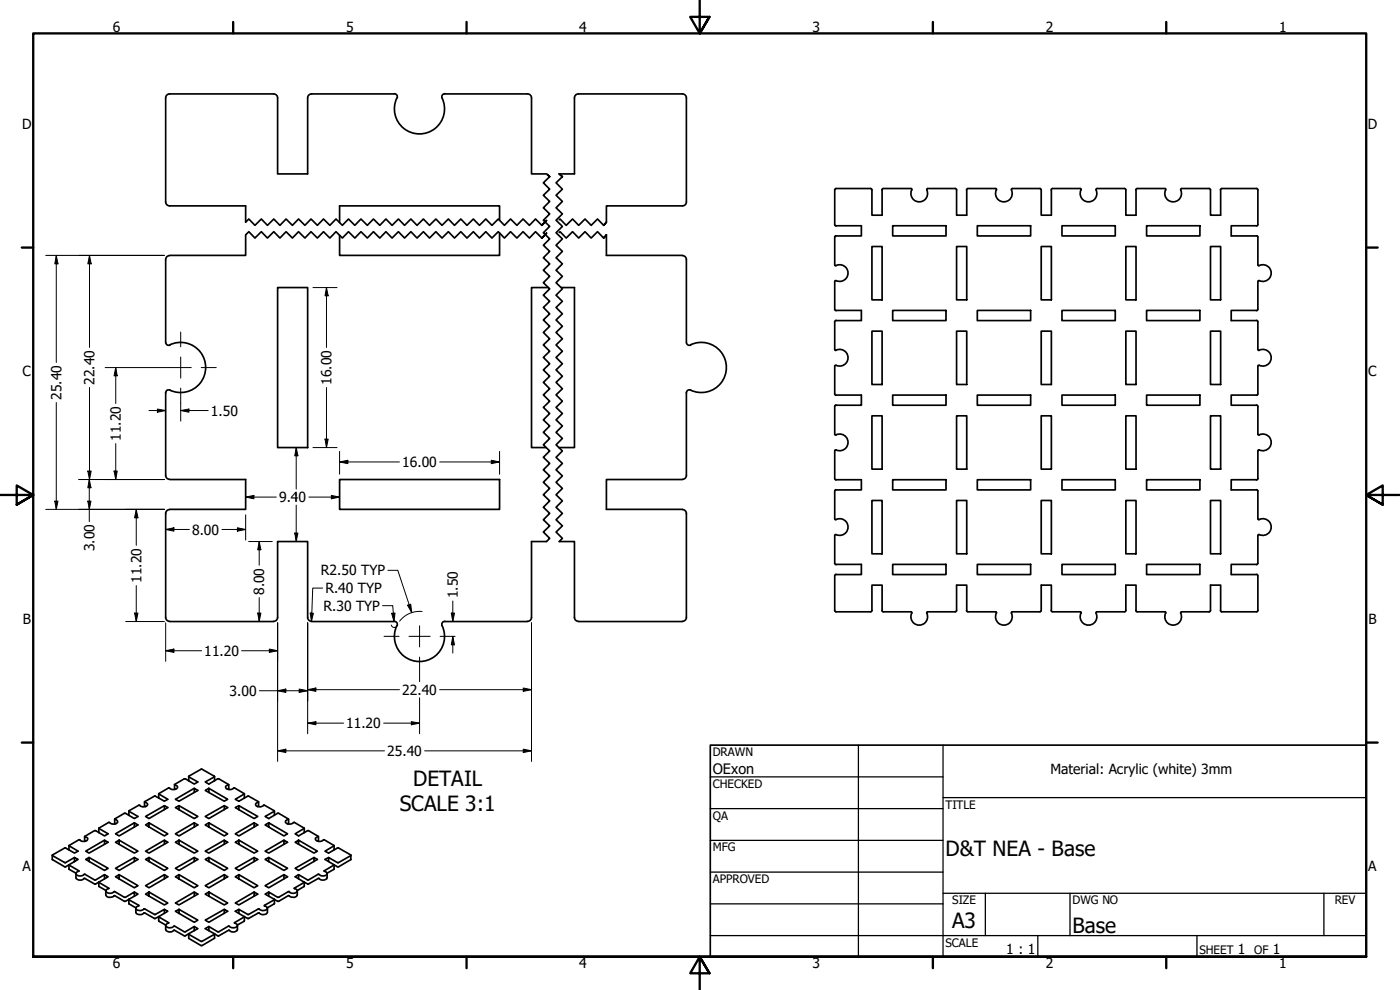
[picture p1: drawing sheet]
<svg xmlns="http://www.w3.org/2000/svg" width="420mm" height="297mm" viewBox="0 0 420 297" stroke-linecap="round" stroke-linejoin="round" font-family="sans-serif">
<!-- layer: Visible (ANSI) -->
<g fill="none" stroke="#000" stroke-width=".51">
<path d="M49.7 29.4v31.2M50.9 28.2l-.7 .2-.5 1M50.9 28.2h31.2M82.1 28.2l.7 .2 .5 1M83.3 29.4v22.8h9v-22.8M93.5 28.2l-.7 .2-.5 1M93.5 28.2h24.8M118.3 28.1l.8 .4 .1 .9M119.1 29.4a7.5 7.5 0 0 0 6.8 10.8 7.5 7.5 0 0 0 6.8-10.8M133.5 28.2h24.8l.7 .2 .5 1M133.5 28.1l-.8 .4v.9M159.5 29.4v22.8h4.5"/>
<path d="M172.4 29.4v22.8h-4.6M173.6 28.2l-.7 .2-.5 1M173.6 28.2h31.2M204.8 28.2l.7 .2 .5 1M206 29.4v31.2M261.3 56.6h-10.4l-.3 .2-.1 10.6 .4 .4M265.1 56.6l-.4 .2v7.8h-3v-7.7l-.4-.3M265.1 56.6l8.5 .1a2.56 2.56 0 0 0 2.2 3.9 2.56 2.56 0 0 0 2.3-3.8l.3-.2h8.5l.2 .4v7.6h3v-7.7M299.1 57l-.3-.4h-8.3l-.4 .4M303.8 56.6l-.2 .1a2.56 2.56 0 0 1-1.8 3.8 2.56 2.56 0 0 1-3-3l.2-.5M303.8 56.6h8.3M312.1 56.6l.4 .3v7.7h3v-7.7"/>
<path d="M315.9 56.6l-.4 .4M315.9 56.6l8.5 .1a2.56 2.56 0 0 0 2.2 3.9 2.56 2.56 0 0 0 2.3-3.8l.3-.2h8.5l.2 .4v7.6h3v-7.7M349.6 56.6h-8.3l-.4 .4M349.6 56.6l.3 .4M354.6 56.6l-.2 .1a2.56 2.56 0 0 1-1.8 3.8 2.56 2.56 0 0 1-3-3l.2-.5M354.6 56.6h8.3M362.9 56.6l.4 .3v7.7h3v-7.7M366.7 56.6l-.4 .4M366.7 56.6h10.4l.4 .2v10.6l-.4 .4M49.7 77.8v24.9M49.7 60.6l.5 .9 .7 .3M50.9 76.7l-.7 .2-.5 1"/>
<path d="M50.9 61.8h22.8v4.9M73.7 70.5v6.1h-22.8M149.9 69.9v6.7h-48v-6M149.9 66.1v-4.3h-48v5M182 70.5v6.1h22.8M204.8 61.8h-22.8v4.9M204.8 76.7l1 .5 .2 .7M206 60.6l-.2 .7-1 .5M206 77.8v24.9M250.5 71.2l.1 8.5a2.6 2.6 0 0 1 3.9 2.3 2.6 2.6 0 0 1-3.9 2.2l-.1 8.6M250.9 67.7h7.6v3.1h-7.8l-.2 .3M261.7 74h3v16h-3z"/>
<path d="M267.9 67.7h16v3.1h-16zM287.1 74h3v16h-3zM293.3 67.7h16v3.1h-16zM312.5 74h3v16h-3zM318.7 67.7h16v3.1h-16zM337.9 74h3v16h-3zM344.1 67.7h16v3.1h-16zM363.3 74h3v16h-3zM377.1 67.7h-7.6v3.1h7.8l.2 .3M377.5 71.2l.1 8.5a2.56 2.56 0 0 1 3.9 2.1 2.56 2.56 0 0 1-3.7 2.4l-.3 .3v8.3M83.3 86.3h9v48h-9zM164.6 86.3h-5.1v48h4.4"/>
<path d="M168.4 86.3h4v48h-4.7M250.5 92.8l.4 .4M250.9 93.1h7.6v3.1h-7.6M250.9 96.1l-.4 .4v8.3M261.7 99.4h3v16h-3zM267.9 93.1h16v3.1h-16zM287.1 99.4h3v16h-3zM293.3 93.1h16v3.1h-16zM312.5 99.4h3v16h-3zM318.7 93.1h16v3.1h-16zM337.9 99.4h3v16h-3zM344.1 93.1h16v3.1h-16z"/>
<path d="M363.3 99.4h3v16h-3zM377.1 96.1l.4 .4v8.3M377.1 93.1h-7.6v3.1h7.6M377.5 92.8l-.4 .4M49.7 102.7l.4 .8h.9M51 103.5a7.5 7.5 0 0 1 10.7 6.8 7.5 7.5 0 0 1-10.7 6.8M51 117l-.9 .1-.4 .8v24.8M206 102.7l.4 .8h.9M207.2 103.5a7.5 7.5 0 0 1 10.8 6.8 7.5 7.5 0 0 1-10.8 6.8M207.3 117l-.9 .1-.4 .8v24.8M250.5 104.9l.4 .2M250.5 109.9v8.3l.4 .4"/>
<path d="M250.9 118.5h7.6v3.1h-7.6M250.9 105.1a2.53 2.53 0 0 1 3.6 2.3 2.53 2.53 0 0 1-3.7 2.2l-.3 .3M267.9 118.5h16v3.1h-16zM293.3 118.5h16v3.1h-16zM318.7 118.5h16v3.1h-16zM344.1 118.5h16v3.1h-16zM377.1 118.5h-7.6v3.1h7.6M377.5 104.9l.4 .2M377.5 109.9v8.3l-.4 .4M377.9 105.1a2.53 2.53 0 0 1 3.6 2.3 2.53 2.53 0 0 1-3.7 2.2l-.3 .3M250.5 122v8.3l.4 .2M250.9 135l-.4 .3v8.3"/>
<path d="M250.9 121.5l-.4 .4M250.9 130.5a2.51 2.51 0 0 1 3.6 2.2 2.51 2.51 0 0 1-3.6 2.3M261.7 124.8h3v16h-3zM287.1 124.8h3v16h-3zM312.5 124.8h3v16h-3zM337.9 124.8h3v16h-3zM363.3 124.8h3v16h-3zM377.1 121.5l.4 .4M377.5 122v8.3l.4 .2M377.9 135l-.4 .3v8.3M377.9 130.5a2.51 2.51 0 0 1 3.6 2.2 2.51 2.51 0 0 1-3.6 2.3M49.7 142.6l.2 .7 1 .5"/>
<path d="M50.9 152.9l-.7 .2-.5 .9v31.2l.5 1 .7 .2M50.9 143.9h22.8v8.9h-22.8M101.9 143.9h48v8.9h-48zM204.8 143.9h-22.8v8.9h22.8M204.8 152.9l1 .5 .2 .7v31.2l-.5 .9-.7 .2M206 142.6l-.2 .7-1 .5M250.5 155.7l.4 .2M250.5 143.6l.4 .4M250.9 143.9h7.6v3.1h-7.6M250.9 146.9l-.4 .4v8.3M250.9 155.9a2.53 2.53 0 0 1 3.6 2.3 2.53 2.53 0 0 1-3.7 2.2l-.3 .3M261.7 150.2h3v16h-3z"/>
<path d="M267.9 143.9h16v3.1h-16zM287.1 150.2h3v16h-3zM293.3 143.9h16v3.1h-16zM312.5 150.2h3v16h-3zM318.7 143.9h16v3.1h-16zM337.9 150.2h3v16h-3zM344.1 143.9h16v3.1h-16zM363.3 150.2h3v16h-3zM377.1 146.9l.4 .4v8.3M377.1 143.9h-7.6v3.1h7.6M377.5 155.7l.4 .2M377.5 143.6l-.4 .4"/>
<path d="M377.9 155.9a2.53 2.53 0 0 1 3.6 2.3 2.53 2.53 0 0 1-3.7 2.2l-.3 .3M164 162.5h-4.5v22.7l-.2 .7-1 .5M167.8 162.5h4.6v22.8l.5 .9 .7 .2M250.5 160.7v8.3l.4 .4M250.5 172.8v10.4M250.9 169.3h7.6v3.1h-7.6M250.9 172.3l-.4 .4M267.9 169.3h16v3.1h-16zM293.3 169.3h16v3.1h-16zM318.7 169.3h16v3.1h-16zM344.1 169.3h16v3.1h-16zM377.1 172.3l.4 .4"/>
<path d="M377.1 169.3h-7.6v3.1h7.6M377.5 160.7v8.3l-.4 .4M377.5 172.8v10.4M50.9 186.5h31.2M82.1 186.4l.7-.2 .5-.9v-22.8h9v22.8l.5 .9 .7 .2M93.5 186.5h24.8M118.3 186.4l.8 .5 .1 .8M119.1 187.7a7.5 7.5 0 0 0 6.8 10.8 7.5 7.5 0 0 0 6.8-10.8M133.5 186.5h24.8M133.5 186.4l-.8 .5v.8M173.6 186.5h31.2M250.5 183.2l.4 .4h10.4"/>
<path d="M261.7 183.2l-.4 .4M261.7 183.2v-7.6h3v7.6M264.7 183.2l.4 .4M287.1 183.2l-.4 .4-8.5 .1a2.56 2.56 0 0 1-1.8 3.8 2.56 2.56 0 0 1-3-3l.3-.7-.3-.2h-8.3M287.1 183.2v-7.6h3v7.6M290.1 183.2l.4 .4h8.3l.3 .4M303.8 183.6l-.2 .1a2.56 2.56 0 0 1-1.8 3.8 2.56 2.56 0 0 1-3-3l.2-.5M303.8 183.6h8.3M312.5 183.2l-.4 .4M312.5 183.2v-7.6h3v7.6M315.5 183.2l.4 .4M337.9 183.2l-.4 .4-8.5 .1a2.6 2.6 0 0 1-.9 3.4 2.6 2.6 0 0 1-3.4-.5 2.87 2.87 0 0 1-.3-2.9l-8.5-.1"/>
<path d="M337.9 183.2v-7.6h3v7.6M340.9 183.2l.4 .4h8.3M349.6 183.6l.3 .4M354.6 183.6l-.2 .1a2.56 2.56 0 0 1-1.8 3.8 2.56 2.56 0 0 1-3-3l.2-.5M354.6 183.6h8.3M363.3 183.2l-.4 .4M363.3 183.2v-7.6h3v7.6M366.3 183.2l.4 .4M377.5 183.2l-.4 .4h-10.4M47.6 238.2l.1 1.2M52.4 235.4v1.3l.3 .1M56.6 233v1.3"/>
<path d="M58.3 236.5l-5.7 3.3 1.1 .6 5.7-3.2-1.1-.7v1.2M62.7 236.5l5.6 3.3-1 .6-5.7-3.2 1.1-.7v1.2M64.4 233l-.1 1.3M68.6 235.4v1.3l-.3 .1M73.3 238.2v1.2M15.7 256.7v1.2l3.7 2.2 1.4-.7M20.7 259.5l.1 1.3 2 1.2M20.7 253.7l.1 1.3M20.8 259.4l2.8 2a.82 .82 0 0 0-.8 .9 2 2 0 0 0 2.7 0l2.9 1.7 3-1.6v1.3M22.4 258.5v-1.2l1 .6-2.6 1.5M25.4 251v1.2l.4 .1M25.5 250.9l2.9-1.7 3 1.6 1-.6-2.7-1.7 2.9-1.8a2 2 0 0 0 2.7 0 .91 .91 0 0 0-.9-.9l2.9-1.8 3 1.6 1.1-.6-2.7-1.6 3-1.8a2.08 2.08 0 0 0 2.6-.1 .83 .83 0 0 0-.9-.8l3.1-1.9 2.8 1.6 1.1-.6-2.8-1.6 3-1.8a1.93 1.93 0 0 0 2.7-.1 .83 .83 0 0 0-.9-.9l2.9-1.7 3 1.6 1.1-.7-2.8-1.5v-.2l3.9-2.2 3.9 2.3-2.8 1.6 1.1 .7 3-1.6 2.9 1.7-.9 .7a1.5 1.5 0 0 0 2.5 .3l3.1 1.8-2.7 1.6 1.1 .6 2.8-1.6 3 1.7v.2l-.4 .1a.55 .55 0 0 0-.2 1l1.2 .3 1.1-.6 3.1 1.8v.1l-2.7 1.6 1 .6 3-1.6 2.9 1.9a.82 .82 0 0 0-.8 .8 2 2 0 0 0 2.6 0l3 1.8-2.7 1.7 1 .6 3-1.6 2.8 1.9a.74 .74 0 0 0-.7 .8 1.84 1.84 0 0 0 2.6 .1l3 1.7-2.8 1.7 1.1 .6 2.8-1.6 3.9 2.1v.2l-3.9 2.2-2.8-1.6v1.2"/>
<path d="M25.5 250.9l.9 .7a1.5 1.5 0 0 1-2.6 .4l-3.1 1.7 2.7 1.7-1 .6-2.8-1.6-3.9 2.3 3.9 2.2 2.8-1.6M26.7 257.3l5.7 3.2-1 .7-5.7-3.3 1-.6v1.2M29.7 248.5v1.4M31.4 252.1l-5.7 3.3 1 .6 5.7-3.3-1-.6v1.2M34.4 245.8v1.3l.3 .1M35.8 252.1l5.6 3.3-1.1 .6-5.6-3.3 1.1-.6v1.2M38.7 243.4v1.3M40.3 257.3l-5.6 3.2 1.1 .7 5.6-3.3-1.1-.6v1.2M40.3 246.9l-5.6 3.3 1.1 .6 5.6-3.3-1.1-.6v1.2M43.4 240.6v1.3l.4 .1M44.7 257.3l5.7 3.2-1.1 .7-5.6-3.3 1-.6v1.2M44.7 246.9l5.7 3.3-1.1 .6-5.6-3.3 1-.6v1.2"/>
<path d="M49.3 252.1l-5.6 3.3 1 .6 5.7-3.3-1.1-.6v1.2M49.3 241.7l-5.6 3.3 1 .6 5.7-3.3-1.1-.6v1.2M53.7 252.1l5.7 3.3-1.1 .6-5.7-3.3 1.1-.6v1.2M53.7 241.7l5.7 3.3-1.1 .6-5.7-3.3 1.1-.6v1.2M58.3 257.3l-5.7 3.2 1.1 .7 5.7-3.3-1.1-.6v1.2M58.3 246.9l-5.7 3.3 1.1 .6 5.7-3.3-1.1-.6v1.2M62.7 257.3l5.6 3.2-1 .7-5.7-3.3 1.1-.6v1.2M62.7 246.9l5.6 3.3-1 .6-5.7-3.3 1.1-.6v1.2M67.3 252.1l-5.7 3.3 1.1 .6 5.6-3.3-1-.6v1.2M67.3 241.7l-5.7 3.3 1.1 .6 5.6-3.3-1-.6v1.2M71.7 252.1l5.6 3.3-1 .6-5.7-3.3 1.1-.6v1.2M71.7 241.7l5.6 3.3-1 .6-5.7-3.3 1.1-.6v1.2"/>
<path d="M76.3 257.3l-5.7 3.2 1.1 .7 5.6-3.3-1-.6v1.2M76.3 246.9l-5.7 3.3 1.1 .6 5.6-3.3-1-.6v1.2M77.6 240.6v1.3l-.3 .1M80.6 257.3l5.7 3.2-1.1 .7-5.6-3.3 1-.6v1.2M80.6 246.9l5.7 3.3-1.1 .6-5.6-3.3 1-.6v1.2M82.4 243.4l-.1 1.3M85.2 252.1l-5.6 3.3 1 .6 5.7-3.3-1.1-.6v1.2M86.6 245.8v1.2l-.4 .2M89.6 252.1l5.6 3.3-1 .6-5.6-3.3 1-.6v1.2M91.3 248.5l-.1 1.4M94.2 257.3l-5.6 3.2 1 .7 5.6-3.3-1-.6v1.2M95.6 251v1.2l-.4 .1"/>
<path d="M98.6 257.3l-1.1 .6 2.7 1.5M100.2 259.4l-2.9 2a.82 .82 0 0 1 .9 .9 2 2 0 0 1-2.7 0l-2.9 1.7-3-1.6v1.3M100.3 259.5l-.1 1.3-2 1.2M100.3 253.7l-.1 1.3M105.3 256.7v1.2l-3.7 2.2-1.4-.7M22.8 262.1v1.2a1.55 1.55 0 0 0 2.5 .2l3.2 1.8 1.2-.6M29.7 264.7v1.2l2.1 1.3M29.7 264.7l2.9 1.9a.74 .74 0 0 0-.8 .8 1.84 1.84 0 0 0 2.6 .1l2.9 1.7 3-1.6v1.2M31.4 262.4l1 .7-2.7 1.6M31.7 267.3v1.2a1.79 1.79 0 0 0 2.7 .2l2.9 1.7 1.4-.6M35.8 262.4l5.6 3.3-1.1 .7-5.6-3.3 1.1-.7v1.3M38.7 269.9v1.2l2.1 1.4v1.2a1.65 1.65 0 0 0 2.5 .2l3.2 1.7 1.2-.6"/>
<path d="M38.7 269.8v.2l3 1.6-.1 .2a.75 .75 0 0 0-.8 .9 1.69 1.69 0 0 0 2.5 0l3.2 1.7 2.8-1.6v1.3M40.3 267.6l1.1 .7-2.7 1.5M44.7 267.6l5.7 3.3-1.1 .6-5.6-3.2 1-.7v1.2M47.6 275.1l.1 1.3 2 1.1M47.7 275l2.8 2a.83 .83 0 0 0-.7 .9 1.92 1.92 0 0 0 2.6 0l2.9 1.7 3-1.6v1.3M49.3 262.4l-5.6 3.3 1 .7 5.7-3.3-1.1-.7v1.3M49.3 272.8l1.1 .6-2.7 1.6M49.7 277.7v1.2a1.55 1.55 0 0 0 2.6 .2l3.2 1.7 1.1-.7M53.7 272.8l5.7 3.3-1.1 .6-5.7-3.3 1.1-.6v1.3M53.7 262.4l5.7 3.3-1.1 .7-5.7-3.3 1.1-.7v1.3M58.3 267.6l-5.7 3.3 1.1 .6 5.7-3.2-1.1-.7v1.2M58.3 278l1.1 .6-2.8 1.5"/>
<path d="M62.7 267.6l5.6 3.3-1 .6-5.7-3.2 1.1-.7v1.2M62.7 278l-1.1 .6 2.7 1.5M67.3 272.8l-5.7 3.3 1.1 .6 5.6-3.3-1-.6v1.3M67.3 262.4l-5.7 3.3 1.1 .7 5.6-3.3-1-.7v1.3M71.2 277.7v1.2a1.55 1.55 0 0 1-2.5 .2l-3.2 1.7-1.2-.7M71.7 262.4l5.6 3.3-1 .7-5.7-3.3 1.1-.7v1.3M71.7 272.8l-1.1 .6 2.7 1.6M73.3 275l-2.9 2a.82 .82 0 0 1 .8 .9 2 2 0 0 1-2.6 0l-2.9 1.7-3-1.6v1.3M73.3 275.1v1.3l-2.1 1.1M76.3 267.6l-5.7 3.3 1.1 .6 5.6-3.2-1-.7v1.2M80.3 272.5v1.2a1.65 1.65 0 0 1-2.6 .2l-3.2 1.7-1.2-.6M80.6 267.6l-1 .7 2.7 1.5"/>
<path d="M82.3 269.8v.2l-2.9 1.6v.2l.4 .2a.55 .55 0 0 1 .2 .9l-1.2 .3-1.1-.5-3.2 1.7-2.8-1.6v1.3M82.4 269.9v1.2l-2.2 1.3M85.2 262.4l-5.6 3.3 1 .7 5.7-3.3-1.1-.7v1.3M89.2 267.3v1.2a1.78 1.78 0 0 1-2.6 .2l-3 1.7-1.3-.6M89.6 262.4l-1 .7 2.6 1.6M91.2 264.7l-2.9 1.9 .9 .6a1.5 1.5 0 0 1-2.5 .3l-3.1 1.7-3-1.6v1.2M91.3 264.7v1.2l-2.1 1.3M98.2 262.1v1.2a1.55 1.55 0 0 1-2.6 .2l-3.1 1.8-1.3-.6M56.6 280.3v1.2l3.7 2.2h.3l3.7-2.2 .1-1.2M56.6 280.1v.2M64.3 280.1v.2l-3.8 2.2-3.9-2.2"/>
</g>
<!-- layer: Break Line (ANSI) -->
<path d="M165 53l-1-.8 1 .8-1.9 1.8 1.9 2-1.9 1.8 1.9 1.8-1.9 1.9 1.9 1.9-1.9 1.9 1.9 1.8-1.9 1.9 1.9 1.9-1.9 1.9 1.9 1.8-1.9 1.9 1.9 1.9-1.9 1.9 1.9 1.8-1.9 1.9 1.9 1.9-1.9 1.9 1.9 1.8-1.9 1.9 1.9 1.9-1.9 1.8 1.9 1.9-1.9 1.8 1.9 1.9-1.9 1.9 1.9 1.9-1.9 1.8 1.9 1.9-1.9 1.9 1.9 1.9-1.9 1.8 1.9 1.9-1.9 1.9 1.9 1.9-1.9 1.8 1.9 1.9-1.9 1.9 1.9 1.8-1.9 1.9 1.9 1.9-1.9 1.9 1.9 1.8-1.9 1.9 1.9 1.9-1.9 1.9 1.9 1.8-1.9 1.9 1.9 1.8-1.9 1.9 1.9 1.9-1.9 1.9 1.9 1.8-1.9 1.9 1.9 1.9-1.9 1.8 1.9 1.9-1 1M168.8 53l-1-.8 1 .8-1.9 1.8 1.9 2-1.9 1.8 1.9 1.8-1.9 1.9 1.9 1.9-1.9 1.9 1.9 1.8-1.9 1.9 1.9 1.9-1.9 1.9 1.9 1.8-1.9 1.9 1.9 1.9-1.9 1.9 1.9 1.8-1.9 1.9 1.9 1.9-1.9 1.9 1.9 1.8-1.9 1.9 1.9 1.9-1.9 1.8 1.9 1.9-1.9 1.8 1.9 1.9-1.9 1.9 1.9 1.9-1.9 1.8 1.9 1.9-1.9 1.9 1.9 1.9-1.9 1.8 1.9 1.9-1.9 1.9 1.9 1.9-1.9 1.8 1.9 1.9-1.9 1.9 1.9 1.8-1.9 1.9 1.9 1.9-1.9 1.9 1.9 1.8-1.9 1.9 1.9 1.9-1.9 1.9 1.9 1.8-1.9 1.9 1.9 1.8-1.9 1.9 1.9 1.9-1.9 1.9 1.9 1.8-1.9 1.9 1.9 1.9-1.9 1.8 1.9 1.9-1 1M73.7 70.5l1-1 1.8 1.9 1.9-1.9 1.9 1.9 1.9-1.9 1.8 1.9 1.9-1.9 1.9 1.9 1.8-1.9 1.9 1.9 1.8-1.9 1.9 1.9 1.9-1.9 1.9 1.9 1.8-1.9 1.9 1.9 1.9-1.9 1.9 1.9 1.8-1.9 1.9 1.9 1.9-1.9 1.9 1.9 1.8-1.9 1.9 1.9 1.9-1.9 1.8 1.9 1.9-1.9 1.9 1.9 1.9-1.9 1.8 1.9 1.9-1.9 1.9 1.9 1.9-1.9 1.8 1.9 1.9-1.9 1.8 1.9 1.9-1.9 1.9 1.9 1.9-1.9 1.8 1.9 1.9-1.9 1.9 1.9 1.8-1.9 1.9 1.9 1.9-1.9 1.9 1.9 1.8-1.9 1.9 1.9 1.4-1.4-1.4 1.4M73.7 66.7l1-1 1.8 1.9 1.9-1.9 1.9 1.9 1.9-1.9 1.8 1.9 1.9-1.9 1.9 1.9 1.8-1.9 1.9 1.9 1.8-1.9 1.9 1.9 1.9-1.9 1.9 1.9 1.8-1.9 1.9 1.9 1.9-1.9 1.9 1.9 1.8-1.9 1.9 1.9 1.9-1.9 1.9 1.9 1.8-1.9 1.9 1.9 1.9-1.9 1.8 1.9 1.9-1.9 1.9 1.9 1.9-1.9 1.8 1.9 1.9-1.9 1.9 1.9 1.9-1.9 1.8 1.9 1.9-1.9 1.8 1.9 1.9-1.9 1.9 1.9 1.9-1.9 1.8 1.9 1.9-1.9 1.9 1.9 1.8-1.9 1.9 1.9 1.9-1.9 1.9 1.9 1.8-1.9 1.9 1.9 1.4-1.4-1.4 1.4M167.8 69.8l.3-.3 1.8 1.9 1.9-1.9 1.9 1.9 1.9-1.9 1.8 1.9 1.9-1.9 1.9 1.9 .8-.9-.8 .9M167.8 66l.3-.3 1.8 1.9 1.9-1.9 1.9 1.9 1.9-1.9 1.8 1.9 1.9-1.9 1.9 1.9 .8-.9-.8 .9" fill="none" stroke="#000" stroke-width=".51"/>
<!-- layer: Border (ANSI) -->
<g fill="none" stroke="#000" stroke-width=".7">
<path d="M70 6.6v3.4M140 6.6v3.4M210 0v10l-2.9-4.9h5.8l-2.9 4.9 2.9-4.9M280 6.6v3.4M350 6.6v3.4M6.5 74.3h3.5M410 74.3h3.4M0 148.5h10l-5-2.8v5.7l5-2.9-5 2.9M420 148.5h-10l5-2.8v5.7l-5-2.9 5 2.9M6.5 222.8h3.5M410 222.8h3.4M10 287.1v-277.1h400v277.1h-400h400"/>
<path d="M70 287.1v3.4M140 287.1v3.4M212.9 292l-2.9-4.9 2.9 4.9h-5.8l2.9-4.9v9.9M280 287.1v3.4M350 287.1v3.4"/>
</g>
<!-- layer: Title (ANSI) -->
<g fill="none" stroke="#000" stroke-width=".38">
<path d="M213.2 233.1h69.8M257.6 223.6v63.5M283 239.3h127M283 223.6v63.5M213.2 242.6h69.8M213.2 252.1h69.8M213.2 261.7h69.8M213.2 271.2h69.8M283 268h127M295.7 268v12.7M321.1 268v12.7M397.3 268v12.7"/>
<path d="M213.2 280.7h196.8M311.5 280.7v6.4M359.2 280.7v6.4"/>
</g>
<path d="M213.2 223.6h196.8v63.5h-196.8z" fill="none" stroke="#000" stroke-width=".51"/>
<!-- layer: Dimension (ANSI) -->
<g fill="none" stroke="#000" stroke-width=".3">
<path d="M13.7 76.6h35.6M16.9 76.6l.5 2.6h-1zM16.9 76.6v32.2M26.9 76.6l.5 2.6h-1zM26.9 76.6v27.7M93.9 86.3h7.3M98 86.3l.5 2.5h-1zM98 86.3v18M26.9 116.3v27.6M31.6 110.3h19.5M34.7 110.3l.5 2.5h-1zM34.7 110.3v10.8"/>
<path d="M98 116.3v18M16.9 120.8v32M34.7 133.1v10.8M44.7 123.2h5M47.2 122.7l2.5 .5-2.5 .5zM54.2 123.2l2.5-.5v1zM54.2 123.2h8.3M54.2 121v5.4M88.9 134.3l.5 2.5h-.9zM88.9 134.3v12.4M93.9 134.3h7.3M97.5 131.7h1l-.5 2.6z"/>
<path d="M101.9 138.6l2.5-.5v1zM101.9 138.6h18M101.9 135.4v6.9M132 138.6h17.9M147.4 138.1l2.5 .5-2.5 .5zM149.9 135.4v6.9M13.7 152.8h35.6M16.4 150.4h1l-.5 2.4zM23.6 143.9h25.7M26.4 150.4h.9l-.5 2.4zM26.4 141.3h1l-.5 2.6zM26.8 143.9l.5 2.5h-.9z"/>
<path d="M26.8 143.9v12.6M34.2 141.3h1l-.5 2.6zM40.9 152.8l.5 2.6h-1zM40.9 152.8v10.8M49.7 158.9l2.5-.5v1zM49.7 158.9h7.1M66.6 158.9h7.1M71.2 158.4l2.5 .5-2.5 .5zM73.7 149.1l2.5-.5v1.1zM73.7 154.5v7.5M73.7 149.1h9.2M88.5 159.9h.9l-.5 2.6z"/>
<path d="M88.9 151.6v10.9M92.7 149.1h9.2M99.4 148.6l2.5 .5-2.5 .6zM40.9 175.7v10.8M74.6 162.5h7.1M77.8 162.5l.5 2.5h-1zM77.8 162.5v7.1M77.8 179.3v7.2M96.8 176.5h-2.9l-.4 10M116.4 171.1h3l4.2 12.7M37.7 186.5h11.6M40.4 183.9h1l-.5 2.6z"/>
<path d="M49.7 195.2l2.5-.5v1.1zM49.7 195.2h10.8M49.7 186.9v11.5M72.5 195.2h10.8M77.3 183.9h1l-.5 2.6zM80.8 194.7l2.5 .5-2.5 .6zM83.3 186.9v41.6M92.3 186.9v33.2M93.1 183.9l.9 .1-.5 2.5zM114.8 181.7h3.1l.3 4.8M117.4 187.5l.5 .7h.9M117.5 184l1.1-.1-.4 2.6z"/>
<path d="M122.3 181.6l1-.3 .3 2.5zM126.7 183.5a7.5 7.5 0 0 0-6.8 2.9M135.4 183.9h1l-.5 2.6zM135.9 190.9l.5 2.6h-1zM135.9 180.3v6.2M135.9 190.9v5M159.5 186.9v41.6M77.9 207.2h14.4M83.3 207.2l2.5-.5v1.1zM89.8 206.7l2.5 .5-2.5 .6zM92.3 206.9l2.5-.5v1zM92.3 217l2.5-.5v1z"/>
<path d="M92.3 206.9h27.6M92.3 217h10.8M115.1 217h10.8M123.4 216.5l2.5 .5-2.5 .5zM125.9 201.7v2.8M125.9 209.3v10.8M132 206.9h27.5M157 206.4l2.5 .5-2.5 .5zM83.3 225.3l2.5-.5v1zM83.3 225.3h32.1M127.4 225.3h32.1M157 224.8l2.5 .5-2.5 .5z"/>
</g>
<g fill="#000">
<path d="M16.9 76.6l.5 2.6h-1zM26.9 76.6l.5 2.6h-1zM98 86.3l.5 2.5h-1zM34.7 110.3l.5 2.5h-1zM47.2 122.7l2.5 .5-2.5 .5zM54.2 123.2l2.5-.5v1zM88.9 134.3l.5 2.5h-.9zM97.5 131.7h1l-.5 2.6zM101.9 138.6l2.5-.5v1zM147.4 138.1l2.5 .5-2.5 .5zM16.4 150.4h1l-.5 2.4zM26.4 150.4h.9l-.5 2.4z"/>
<path d="M26.4 141.3h1l-.5 2.6zM26.8 143.9l.5 2.5h-.9zM34.2 141.3h1l-.5 2.6zM40.9 152.8l.5 2.6h-1zM49.7 158.9l2.5-.5v1zM71.2 158.4l2.5 .5-2.5 .5zM73.7 149.1l2.5-.5v1.1zM88.5 159.9h.9l-.5 2.6zM99.4 148.6l2.5 .5-2.5 .6zM77.8 162.5l.5 2.5h-1zM40.4 183.9h1l-.5 2.6zM49.7 195.2l2.5-.5v1.1z"/>
<path d="M77.3 183.9h1l-.5 2.6zM80.8 194.7l2.5 .5-2.5 .6zM93.1 183.9l.9 .1-.5 2.5zM117.5 184l1.1-.1-.4 2.6zM122.3 181.6l1-.3 .3 2.5zM135.4 183.9h1l-.5 2.6zM135.9 190.9l.5 2.6h-1zM83.3 207.2l2.5-.5v1.1zM89.8 206.7l2.5 .5-2.5 .6zM92.3 206.9l2.5-.5v1zM92.3 217l2.5-.5v1zM123.4 216.5l2.5 .5-2.5 .5z"/>
<path d="M157 206.4l2.5 .5-2.5 .5zM83.3 225.3l2.5-.5v1zM157 224.8l2.5 .5-2.5 .5z"/>
</g>
<!-- layer: Center Mark (ANSI) -->
<path d="M54.2 99.6v4.5M54.2 107.1v3.2h-3.1M54.2 116.4v4.6M57.4 110.3h-3.2v3.2M60.4 110.3h4.5M115.3 190.9h4.5M122.7 190.9h6.4M125.9 187.8v6.3M125.9 197.2v4.5M132.1 190.9h4.5" fill="none" stroke="#000" stroke-width=".3"/>
<g font-size="6.3">
<text x="124" y="235.9">DETAIL</text>
<text x="120" y="243.4">SCALE 3:1</text>
<text x="283.8" y="257">D&amp;T NEA - Base</text>
<text x="285.8" y="278.6">A3</text>
<text x="321.9" y="279.8">Base</text>
</g>
<text font-size="4.3" x="213.9" y="232.2">OExon</text>
<g font-size="4.2">
<text x="33.8" y="9.6">6</text>
<text x="103.9" y="9.6">5</text>
<text x="173.9" y="9.6">4</text>
<text x="243.8" y="9.6">3</text>
<text x="313.9" y="9.6">2</text>
<text x="383.9" y="9.6">1</text>
<text x="6.7" y="38.7">D</text>
<text x="410.5" y="38.7">D</text>
<text x="6.8" y="113">C</text>
<text x="410.7" y="113">C</text>
<text x="28.4" y="115.5" transform="rotate(-90 28.4 115.5)">22.40</text>
<text x="99.5" y="115.5" transform="rotate(-90 99.5 115.5)">16.00</text>
<text x="18.4" y="120" transform="rotate(-90 18.4 120)">25.40</text>
<text x="63.3" y="124.7">1.50</text>
<text x="36.3" y="132.3" transform="rotate(-90 36.3 132.3)">11.20</text>
<text x="120.7" y="140.1">16.00</text>
<text x="83.8" y="150.7">9.40</text>
<text x="90.2" y="150.7" transform="rotate(-90 90.2 150.7)">--</text>
<text x="57.7" y="160.4">8.00</text>
<text x="28.3" y="165.4" transform="rotate(-90 28.3 165.4)">3.00</text>
<text x="96.3" y="172.6">R2.50 TYP</text>
<text x="42.4" y="174.9" transform="rotate(-90 42.4 174.9)">11.20</text>
<text x="79.3" y="178.5" transform="rotate(-90 79.3 178.5)">8.00</text>
<text x="97.7" y="178">R.40 TYP</text>
<text x="137.4" y="179.5" transform="rotate(-90 137.4 179.5)">1.50</text>
<text x="97.1" y="183.2">R.30 TYP</text>
<text x="6.9" y="187.2">B</text>
<text x="410.7" y="187.2">B</text>
<text x="61.3" y="196.8">11.20</text>
<text x="68.9" y="208.8">3.00</text>
<text x="120.7" y="208.5">22.40</text>
<text x="103.9" y="218.5">11.20</text>
<text x="116.2" y="226.8">25.40</text>
<text x="315.3" y="232.3">Material: Acrylic (white) 3mm</text>
<text x="6.8" y="261.4">A</text>
<text x="410.7" y="261.4">A</text>
<text x="302" y="286.3">1 : 1</text>
<text x="371.5" y="286.2">1</text>
<text x="382" y="286.2">1</text>
<text x="33.8" y="290.5">6</text>
<text x="103.9" y="290.5">5</text>
<text x="173.9" y="290.5">4</text>
<text x="243.8" y="290.5">3</text>
<text x="313.9" y="290.5">2</text>
<text x="383.9" y="290.5">1</text>
</g>
<g font-size="3.5">
<text x="213.9" y="226.9">DRAWN</text>
<text x="213.9" y="236.4">CHECKED</text>
<text x="213.9" y="245.9">QA</text>
<text x="283.8" y="242.6">TITLE</text>
<text x="213.9" y="255.4">MFG</text>
<text x="213.9" y="265">APPROVED</text>
<text x="285.8" y="271.3">SIZE</text>
<text x="321.9" y="271.3">DWG NO</text>
<text x="400.6" y="271.3">REV</text>
<text x="283.8" y="284">SCALE</text>
<text x="360" y="286.2">SHEET</text>
<text x="376.4" y="286.2">OF</text>
</g>
</svg>
